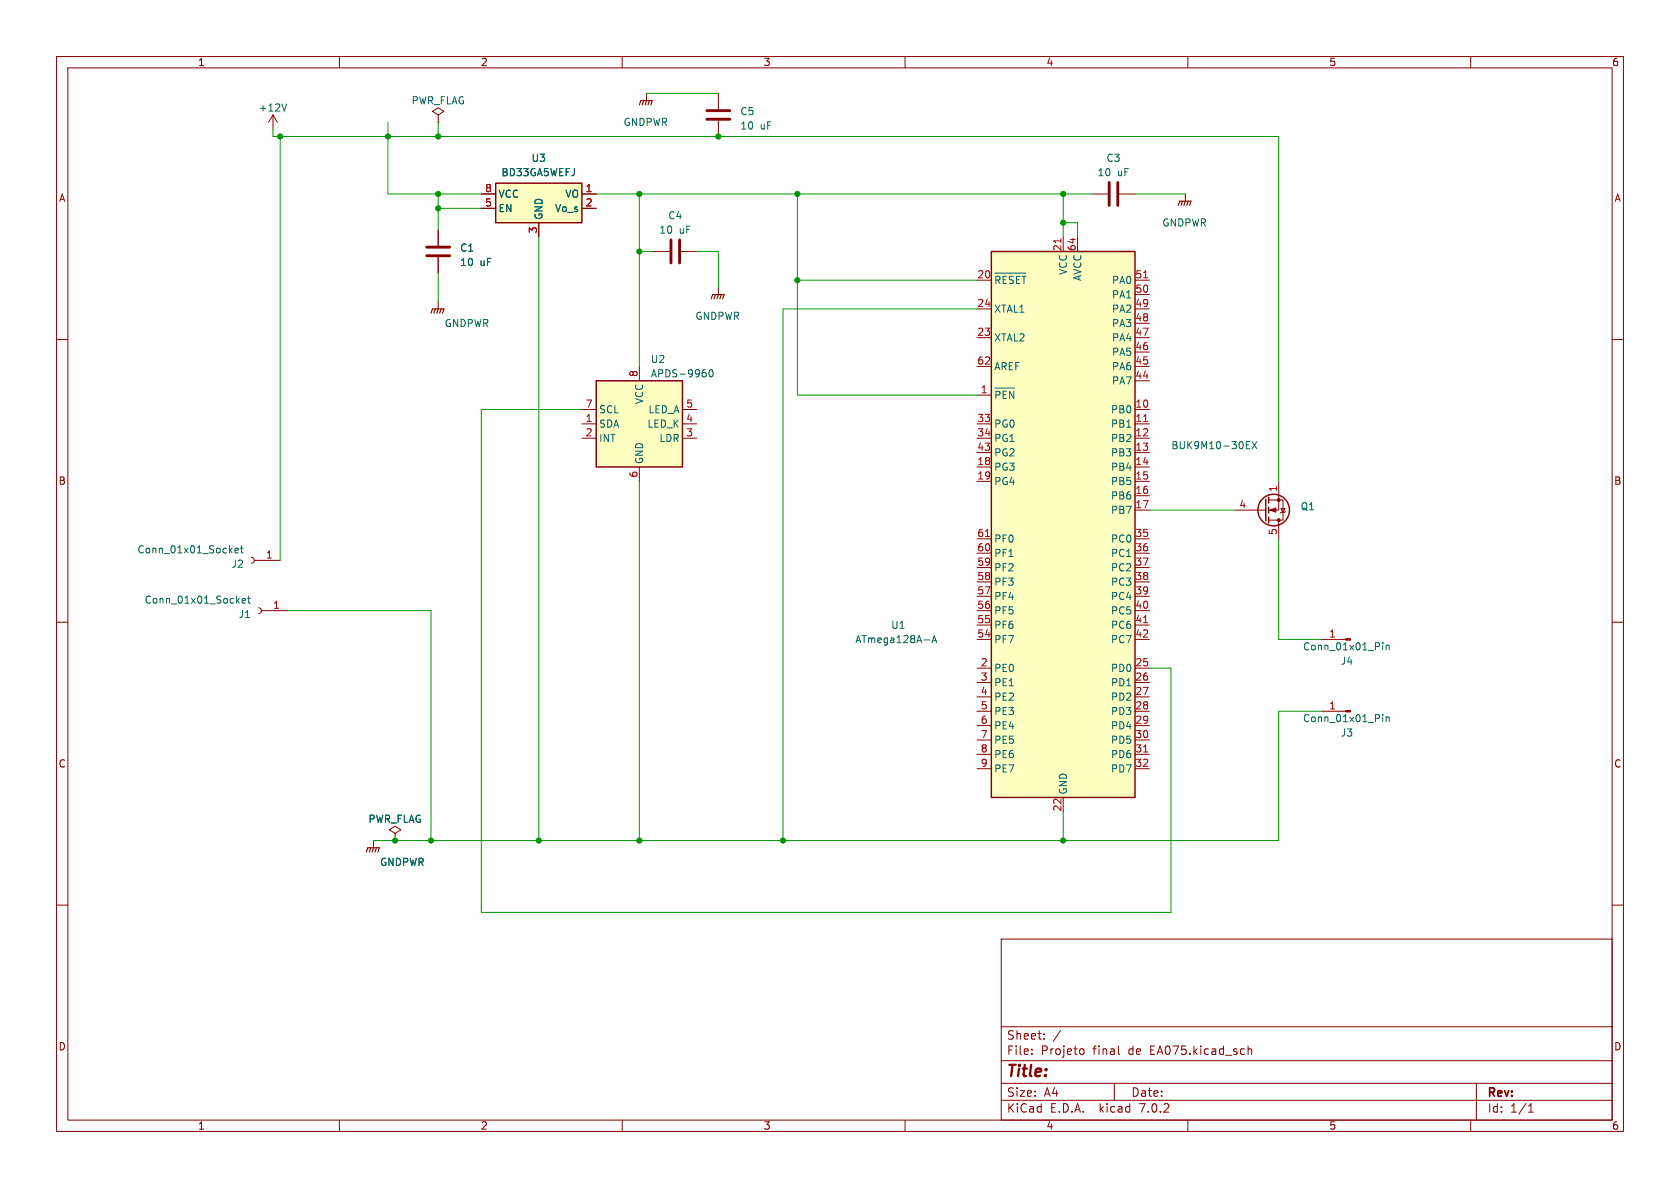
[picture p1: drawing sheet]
<svg xmlns="http://www.w3.org/2000/svg" width="297mm" height="210mm" viewBox="0 0 297 210" stroke-linecap="round" stroke-linejoin="round" font-family="sans-serif">
<g fill="none" stroke="#840000" stroke-width=".18">
<path d="M10 10h277v190h-277zM12 12h273v186h-273zM60 10v2M110 10v2M114.3 16.5v1.3M127 16.5v2.8M160 10v2M210 10v2M260 10v2M48.3 20.3l-.8 1.3M48.3 20.3v2.6M48.3 20.3l.7 1.3"/>
<path d="M77.5 20.3l1-.6-1-.6-1 .6 1 .6v1.3M77.5 21.6h.1M85.1 34.3h2.5M85.1 36.8h2.5M95.2 39.4v2.5M102.9 34.3h2.5M102.9 36.8h2.5M127 21.3v2.8M193 34.3h2.8M197.9 34.3h2.8M209.5 34.3v1.3M10 60h2"/>
<path d="M77.5 40.6v2.8M77.5 45.5v2.8M77.5 53.3v1.3M115.6 44.5h2.8M120.4 44.5h2.8M127 50.8v1.3M172.7 49.5h2.6M172.7 59.7h2.6M172.7 54.6h2.6M188 41.9v2.6M190.5 41.9v2.6M200.7 49.5h2.5"/>
<path d="M200.7 59.7h2.5M200.7 54.6h2.5M200.7 57.2h2.5M200.7 52.1h2.5M285 60h2M102.9 74.9h2.5M102.9 77.5h2.5M102.9 72.4h2.5M113 64.8v2.5M120.6 74.9h2.6M120.6 77.5h2.6M120.6 72.4h2.6"/>
<path d="M172.7 74.9h2.6M172.7 77.5h2.6M172.7 69.9h2.6M172.7 64.8h2.6M200.7 74.9h2.5M200.7 77.5h2.5M200.7 72.4h2.5M200.7 67.3h2.5M200.7 64.8h2.5M200.7 62.2h2.5M44.4 98.6l.4 .1 .2 .4-.2 .3-.4 .2M45 99.1h4.5"/>
<path d="M113 82.6v2.5M172.7 80h2.6M172.7 82.6h2.6M172.7 85.1h2.6M172.7 95.3h2.6M172.7 97.8h2.6M200.7 90.2h2.5M200.7 80h2.5M200.7 82.6h2.5M200.7 85.1h2.5M200.7 87.6h2.5M200.7 95.3h2.5"/>
<path d="M200.7 97.8h2.5M218.4 90.2h5.4M224.3 88.4h2.5v3.5h-2.5M226.1 85.1v5.1h-1.8M226.1 91.9v3.4M226.4 89.9h.8l-.4 .7zM227.3 90.4l-.1 .2h-.8l-.1 .1M10 110h2M45.7 107.4l.4 .2 .1 .4-.1 .3-.4 .2M46.2 108h4.6M172.7 108h2.6M172.7 113h2.6"/>
<path d="M172.7 118.1h2.6M172.7 100.3h2.6M172.7 102.9h2.6M172.7 105.4h2.6M172.7 110.5h2.6M200.7 108h2.5M200.7 113h2.5M200.7 118.1h2.5M200.7 100.3h2.5M200.7 102.9h2.5M200.7 105.4h2.5M200.7 110.5h2.5"/>
<path d="M233.7 113h4.2M285 110h2M172.7 125.7h2.6M172.7 120.7h2.6M172.7 123.2h2.6M172.7 128.3h2.6M172.7 130.8h2.6M172.7 133.4h2.6M172.7 135.9h2.6M200.7 125.7h2.5M200.7 120.7h2.5M200.7 123.2h2.5"/>
<path d="M200.7 128.3h2.5M200.7 130.8h2.5M200.7 133.4h2.5M200.7 135.9h2.5M233.7 125.7h4.2M10 160h2M66 148.6v1.3M69.8 147.3l1.1-.6-1.1-.6-1 .6 1 .6v1.3M69.8 148.6h.1M188 141v2.5M285 160h2M177 166h108v32h-108z"/>
<path d="M60 198v2M110 198v2M160 198v2M177 194.5h108M177 191.5h108M177 187.5h108M177 181.5h108M182.4 186.3v.1M182.4 185.5v.1M184.6 183.6v.1M184.6 182.8v.1M191.1 185.4l.4 .1 .1 .2v.6l-.5 .1"/>
<path d="M197 191.5v3M197.7 184.9v1.3l.2 .2M210 198v2M220.6 185.5l.3-.1 .3 .1 .1 .9M220.6 184.9v1.5M260 198v2M261 191.5v6.5M270.2 196.6h.9M270.2 195.5l.4-.4v1.5"/>
</g>
<g fill="none" stroke="#006464" stroke-width=".18">
<path d="M50.7 18.4l-.4 1.2M175.9 48.3h5.5M176.8 49.1l-.2-.3h-.5v1.3M177.9 48.8h-.6v1.3M179.2 48.9l-.5-.1-.3 .3M180.3 48.8h-.6v1.3M180.7 48.8h.7M181 48.8v1.3M125.5 65.5l.1-.1a.68 .68 0 0 1 .5 .6 .68 .68 0 0 1-.5 .6l-.1-.1-.2-.4zM175.9 68.6h3.5M176.8 69.4l-.2-.2h-.5v1.2M177.9 69.2h-.6v1.2"/>
<path d="M179.2 69.2v1.2l-.7-1.2v1.2M199.2 75.5h.7M220.3 78.7h.4M220.3 79.3h.6M220.3 78.1h.6M221.4 78.1l.8 1.2M222.2 78.1l-.8 1.2M41.5 97.3l.6-.1v-.2l-.4-.1-.2 .2 .1 .6h.5M42.5 96.9h.5M42.7 96.5v1.1l.3 .1M42.8 106.2l.6-.1v-.3h-.4l-.2 .2 .1 .6h.5M43.8 105.8h.5"/>
<path d="M44 105.4v1.1l.3 .1M163.4 113.1h.9M164.7 113.6l.5-1.3 .4 1.3M164.9 113.3h.6M244.4 113.6v.1M244.4 114v.9M245 114v.9M245 114.2l.2-.2 .3 .1 .1 .8M244.4 126.3v.1M244.4 126.7v.9M245 126.7v.9M245 126.9l.2-.2 .3 .1 .1 .8"/>
</g>
<path d="M125 19.6h4M125 21.1h4M196.1 32.3v4M197.6 32.3v4M75.4 45.2h4.1M75.4 43.7h4.1M118.6 42.4v4.1M120.1 42.4v4.1" fill="none" stroke="#840000" stroke-width=".51"/>
<g fill="#ffffc2" stroke="#ffffc2" stroke-width=".18">
<path d="M105.4 67.3h15.2v15.3h-15.2z"/>
<path d="M87.6 32.4h15.3v7h-15.3z"/>
<path d="M175.3 44.5h25.4v96.5h-25.4z"/>
</g>
<g fill="none" stroke="#840000" stroke-width=".25">
<path d="M87.6 32.4h15.3v7h-15.3zM175.3 44.5h25.4v96.5h-25.4zM105.4 67.3h15.2v15.3h-15.2zM223.8 88.3v3.8M224.3 87.9v1M224.3 89.7v1M224.3 91.4v1.1"/>
<circle cx="225.2" cy="90.2" r="2.79"/>
</g>
<g fill="none" stroke="#840000" stroke-width=".2">
<path d="M113 18.5l.3-.7h2l-.2 .7M113.8 17.8l-.3 .7M114.3 17.8l-.3 .7M114.8 17.8l-.2 .7M208.3 36.3l.2-.7h2.1l-.3 .7M209 35.6l-.2 .7M209.5 35.6l-.2 .7M210.1 35.6l-.3 .7M76.2 55.4l.3-.8h2l-.3 .8M77 54.6l-.3 .8M77.5 54.6l-.3 .8M78 54.6l-.3 .8"/>
<path d="M125.7 52.8l.3-.7h2l-.2 .7M126.5 52.1l-.3 .7M127 52.1l-.3 .7M127.5 52.1l-.2 .7M64.8 150.6l.2-.7h2.1l-.3 .7M65.5 149.9l-.2 .7M66 149.9l-.2 .7M66.5 149.9l-.2 .7"/>
</g>
<g fill="#840000" stroke="#840000" stroke-width=".18">
<path d="M224.5 90.2l1.1-.4v.8z"/>
<path d="M237.9 125.6h.9v.3h-.9z"/>
<path d="M237.9 112.9h.9v.3h-.9z"/>
<circle cx="226.1" cy="88.4" r=".25"/>
<circle cx="226.1" cy="91.9" r=".25"/>
</g>
<path d="M187.6 42.2v.7M202.2 49.1h.7M202.2 74.5h.7M174.2 94.8h.8M202.2 110.1h.7M202.2 132.9h.7" fill="none" stroke="#a90000" stroke-width=".18"/>
<g fill="none" stroke="#009600" stroke-width=".18">
<path d="M114.3 16.5h12.7M48.3 22.9v1.2h177.8v61M49.5 24.1v75M68.6 21.6v12.7h16.5M77.5 21.6v2.5M77.5 34.3v6.3M77.5 36.8h7.6M105.4 34.3h87.6M113 34.3v30.5M141 34.3v35.6h31.7M188 34.3v7.6M188 39.4h2.5v2.5"/>
<path d="M200.7 34.3h8.8M77.5 48.3v5M95.2 41.9v106.7M113 44.5h2.6M123.2 44.5h3.8v6.3M141 49.5h31.7M172.7 54.6h-34.3v94M102.9 72.4h-17.8v88.9h121.9v-43.2h-3.8M113 85.1v63.5M203.2 90.2h15.2M226.1 95.3v17.7h7.6M50.8 108h25.4v40.6"/>
<path d="M233.7 125.7h-7.6v22.9h-160.1M188 143.5v5.1"/>
</g>
<g fill="#009600" stroke="#009600" stroke-width=".18">
<circle cx="77.5" cy="34.3" r=".46"/>
<circle cx="77.5" cy="36.8" r=".46"/>
<circle cx="49.5" cy="24.1" r=".46"/>
<circle cx="77.5" cy="24.1" r=".46"/>
<circle cx="68.6" cy="24.1" r=".46"/>
<circle cx="141" cy="49.5" r=".46"/>
<circle cx="188" cy="39.4" r=".46"/>
<circle cx="188" cy="34.3" r=".46"/>
<circle cx="141" cy="34.3" r=".46"/>
<circle cx="127" cy="24.1" r=".46"/>
<circle cx="113" cy="34.3" r=".46"/>
<circle cx="188" cy="148.6" r=".46"/>
<circle cx="113" cy="44.5" r=".46"/>
<circle cx="113" cy="148.6" r=".46"/>
<circle cx="95.2" cy="148.6" r=".46"/>
<circle cx="138.4" cy="148.6" r=".46"/>
<circle cx="76.2" cy="148.6" r=".46"/>
<circle cx="69.8" cy="148.6" r=".46"/>
</g>
<text font-size="2.8" fill="#840000" x="178" y="190.8">Title:</text>
<g font-size="2.1" fill="#840000">
<text x="178" y="183.9">Sheet:</text>
<text x="186.2" y="183.9">/</text>
<text x="178" y="186.6">File:</text>
<text x="184" y="186.6">Projeto</text>
<text x="193.2" y="186.6">final</text>
<text x="199.5" y="186.6">de</text>
<text x="203.4" y="186.6">EA075.kicad_sch</text>
<text x="178" y="196.8">KiCad</text>
<text x="178" y="194">Size:</text>
<text x="184.6" y="194">A4</text>
<text x="185.7" y="196.8">E.D.A.</text>
<text x="194.4" y="196.8">kicad</text>
<text x="200" y="194">Date:</text>
<text x="201.5" y="196.8">7.0.2</text>
<text x="263" y="194.2">Rev:</text>
<text x="263" y="196.8">Id:</text>
<text x="267" y="196.8">1/1</text>
</g>
<g font-size="1.8" fill="#840000">
<text x="35" y="11.8">1</text>
<text x="85" y="11.8">2</text>
<text x="135" y="11.8">3</text>
<text x="185" y="11.8">4</text>
<text x="235" y="11.8">5</text>
<text x="285" y="11.8">6</text>
<text x="10.4" y="35.8">A</text>
<text x="285.4" y="35.8">A</text>
<text x="10.3" y="85.8">B</text>
<text x="285.3" y="85.8">B</text>
<text x="10.3" y="135.8">C</text>
<text x="285.3" y="135.8">C</text>
<text x="10.3" y="185.8">D</text>
<text x="285.3" y="185.8">D</text>
<text x="35" y="199.8">1</text>
<text x="85" y="199.8">2</text>
<text x="135" y="199.8">3</text>
<text x="185" y="199.8">4</text>
<text x="235" y="199.8">5</text>
<text x="285" y="199.8">6</text>
</g>
<g font-size="1.8" fill="#006464">
<text x="45.7" y="19.9">+12V</text>
<text x="72.7" y="18.6">PWR_FLAG</text>
<text x="110.2" y="22.4">GNDPWR</text>
<text x="130.8" y="20.5">C5</text>
<text x="130.8" y="23.1">10</text>
<text x="134.3" y="23.1">uF</text>
<text x="93.9" y="28.8">U3</text>
<text x="195.5" y="28.8">C3</text>
<text x="88.1" y="35.1">VCC</text>
<text x="88.6" y="31.3">BD33GA5WEFJ</text>
<text x="99.8" y="35.1">VO</text>
<text x="194" y="31.3">10</text>
<text x="197.5" y="31.3">uF</text>
<text x="88.1" y="37.7">EN</text>
<text x="96.1" y="38.9" transform="rotate(-90 96.1 38.9)">GND</text>
<text x="98" y="37.7">Vo_s</text>
<text x="116.5" y="41.5">10</text>
<text x="118.1" y="38.9">C4</text>
<text x="120" y="41.5">uF</text>
<text x="205.4" y="40.2">GNDPWR</text>
<text x="81.3" y="44.6">C1</text>
<text x="81.3" y="47.2">10</text>
<text x="84.8" y="47.2">uF</text>
<text x="175.8" y="51">~{RESET}</text>
<text x="188.8" y="48.7" transform="rotate(-90 188.8 48.7)">VCC</text>
<text x="191.3" y="49.8" transform="rotate(-90 191.3 49.8)">AVCC</text>
<text x="196.5" y="52.9">PA1</text>
<text x="196.5" y="50.4">PA0</text>
<text x="78.6" y="58">GNDPWR</text>
<text x="122.9" y="56.7">GNDPWR</text>
<text x="175.8" y="55.4">XTAL1</text>
<text x="196.5" y="58">PA3</text>
<text x="196.5" y="55.4">PA2</text>
<text x="115" y="64.3">U2</text>
<text x="175.8" y="60.5">XTAL2</text>
<text x="175.8" y="65.6">AREF</text>
<text x="196.5" y="65.6">PA6</text>
<text x="196.5" y="63.1">PA5</text>
<text x="196.5" y="60.5">PA4</text>
<text x="113.9" y="71.6" transform="rotate(-90 113.9 71.6)">VCC</text>
<text x="115" y="66.9">APDS-9960</text>
<text x="175.8" y="71.3">~{PEN}</text>
<text x="196.5" y="68.1">PA7</text>
<text x="105.9" y="75.8">SDA</text>
<text x="105.9" y="73.2">SCL</text>
<text x="114.3" y="75.8">LED_K</text>
<text x="114.5" y="73.2">LED_A</text>
<text x="175.8" y="75.8">PG0</text>
<text x="196.3" y="73.2">PB0</text>
<text x="196.3" y="75.8">PB1</text>
<text x="105.9" y="78.3">INT</text>
<text x="113.9" y="82" transform="rotate(-90 113.9 82)">GND</text>
<text x="116.4" y="78.3">LDR</text>
<text x="175.8" y="83.4">PG3</text>
<text x="175.8" y="78.3">PG1</text>
<text x="175.8" y="80.8">PG2</text>
<text x="196.3" y="78.3">PB2</text>
<text x="196.3" y="80.8">PB3</text>
<text x="196.3" y="83.4">PB4</text>
<text x="207" y="79.6">BUK9M10-30EX</text>
<text x="175.8" y="85.9">PG4</text>
<text x="196.3" y="85.9">PB5</text>
<text x="196.3" y="88.5">PB6</text>
<text x="196.3" y="91">PB7</text>
<text x="229.9" y="90.4">Q1</text>
<text x="24.2" y="98">Conn_01x01_Socket</text>
<text x="40.9" y="100.5">J2</text>
<text x="175.8" y="101.2">PF2</text>
<text x="175.8" y="98.6">PF1</text>
<text x="175.8" y="96.1">PF0</text>
<text x="196.3" y="96.1">PC0</text>
<text x="196.3" y="98.6">PC1</text>
<text x="196.3" y="101.2">PC2</text>
<text x="25.5" y="106.9">Conn_01x01_Socket</text>
<text x="175.8" y="106.2">PF4</text>
<text x="175.8" y="103.7">PF3</text>
<text x="196.3" y="103.7">PC3</text>
<text x="196.3" y="106.2">PC4</text>
<text x="42.1" y="109.4">J1</text>
<text x="151.1" y="113.9">ATmega128A-A</text>
<text x="157.5" y="111.3">U1</text>
<text x="175.8" y="113.9">PF7</text>
<text x="175.8" y="111.3">PF6</text>
<text x="175.8" y="108.8">PF5</text>
<text x="196.3" y="108.8">PC5</text>
<text x="196.3" y="111.3">PC6</text>
<text x="196.3" y="113.9">PC7</text>
<text x="175.8" y="118.9">PE0</text>
<text x="196.3" y="118.9">PD0</text>
<text x="230.3" y="115.1">Conn_01x01_Pin</text>
<text x="237" y="117.7">J4</text>
<text x="175.8" y="121.5">PE1</text>
<text x="175.8" y="124">PE2</text>
<text x="196.3" y="121.5">PD1</text>
<text x="196.3" y="124">PD2</text>
<text x="175.8" y="126.6">PE3</text>
<text x="175.8" y="129.1">PE4</text>
<text x="175.8" y="131.6">PE5</text>
<text x="196.3" y="126.6">PD3</text>
<text x="196.3" y="129.1">PD4</text>
<text x="196.3" y="131.6">PD5</text>
<text x="230.3" y="127.8">Conn_01x01_Pin</text>
<text x="237" y="130.4">J3</text>
<text x="175.8" y="134.2">PE6</text>
<text x="175.8" y="136.7">PE7</text>
<text x="196.3" y="134.2">PD6</text>
<text x="196.3" y="136.7">PD7</text>
<text x="188.8" y="140.5" transform="rotate(-90 188.8 140.5)">GND</text>
<text x="65.1" y="145.6">PWR_FLAG</text>
<text x="67.1" y="153.2">GNDPWR</text>
</g>
<g font-size="1.8" fill="#a90000">
<text x="85.7" y="34">8</text>
<text x="103.5" y="34">1</text>
<text x="85.7" y="36.6">5</text>
<text x="95" y="41.3" transform="rotate(-90 95 41.3)">3</text>
<text x="103.5" y="36.6">2</text>
<text x="187.7" y="44.5" transform="rotate(-90 187.7 44.5)">21</text>
<text x="190.2" y="44.5" transform="rotate(-90 190.2 44.5)">64</text>
<text x="172.7" y="49.3">20</text>
<text x="200.7" y="51.8">50</text>
<text x="200.7" y="49.3">51</text>
<text x="172.7" y="59.4">23</text>
<text x="172.7" y="54.4">24</text>
<text x="200.7" y="59.4">47</text>
<text x="200.7" y="56.9">48</text>
<text x="200.7" y="54.4">49</text>
<text x="172.7" y="64.5">62</text>
<text x="200.7" y="64.5">45</text>
<text x="200.7" y="62">46</text>
<text x="112.8" y="66.7" transform="rotate(-90 112.8 66.7)">8</text>
<text x="173.3" y="69.6">1</text>
<text x="200.7" y="67.1">44</text>
<text x="103.5" y="74.7">1</text>
<text x="103.5" y="77.2">2</text>
<text x="103.5" y="72.1">7</text>
<text x="121.3" y="77.2">3</text>
<text x="121.3" y="74.7">4</text>
<text x="121.3" y="72.1">5</text>
<text x="172.7" y="74.7">33</text>
<text x="172.7" y="77.2">34</text>
<text x="200.7" y="72.1">10</text>
<text x="200.7" y="74.7">11</text>
<text x="200.7" y="77.2">12</text>
<text x="172.7" y="82.3">18</text>
<text x="172.7" y="79.8">43</text>
<text x="200.7" y="79.8">13</text>
<text x="200.7" y="82.3">14</text>
<text x="112.8" y="84.5" transform="rotate(-90 112.8 84.5)">6</text>
<text x="172.7" y="84.8">19</text>
<text x="200.7" y="84.8">15</text>
<text x="200.7" y="87.4">16</text>
<text x="200.7" y="89.9">17</text>
<text x="219" y="89.9">4</text>
<text x="225.8" y="87" transform="rotate(-90 225.8 87)">1</text>
<text x="172.7" y="95">61</text>
<text x="200.7" y="95">35</text>
<text x="225.8" y="94.6" transform="rotate(-90 225.8 94.6)">5</text>
<text x="47" y="98.8">1</text>
<text x="172.7" y="100.1">59</text>
<text x="172.7" y="97.5">60</text>
<text x="200.7" y="97.5">36</text>
<text x="200.7" y="100.1">37</text>
<text x="48.2" y="107.7">1</text>
<text x="172.7" y="107.7">56</text>
<text x="172.7" y="105.2">57</text>
<text x="172.7" y="102.6">58</text>
<text x="200.7" y="102.6">38</text>
<text x="200.7" y="105.2">39</text>
<text x="200.7" y="107.7">40</text>
<text x="172.7" y="112.8">54</text>
<text x="172.7" y="110.2">55</text>
<text x="200.7" y="110.2">41</text>
<text x="200.7" y="112.8">42</text>
<text x="234.9" y="112.8">1</text>
<text x="173.3" y="117.9">2</text>
<text x="200.7" y="117.9">25</text>
<text x="173.3" y="120.4">3</text>
<text x="173.3" y="122.9">4</text>
<text x="173.3" y="125.5">5</text>
<text x="200.7" y="120.4">26</text>
<text x="200.7" y="122.9">27</text>
<text x="200.7" y="125.5">28</text>
<text x="234.9" y="125.5">1</text>
<text x="173.3" y="128">6</text>
<text x="173.3" y="130.6">7</text>
<text x="200.7" y="128">29</text>
<text x="200.7" y="130.6">30</text>
<text x="173.3" y="133.1">8</text>
<text x="173.3" y="135.6">9</text>
<text x="200.7" y="133.1">31</text>
<text x="200.7" y="135.6">32</text>
<text x="187.7" y="143.5" transform="rotate(-90 187.7 143.5)">22</text>
</g>
</svg>
